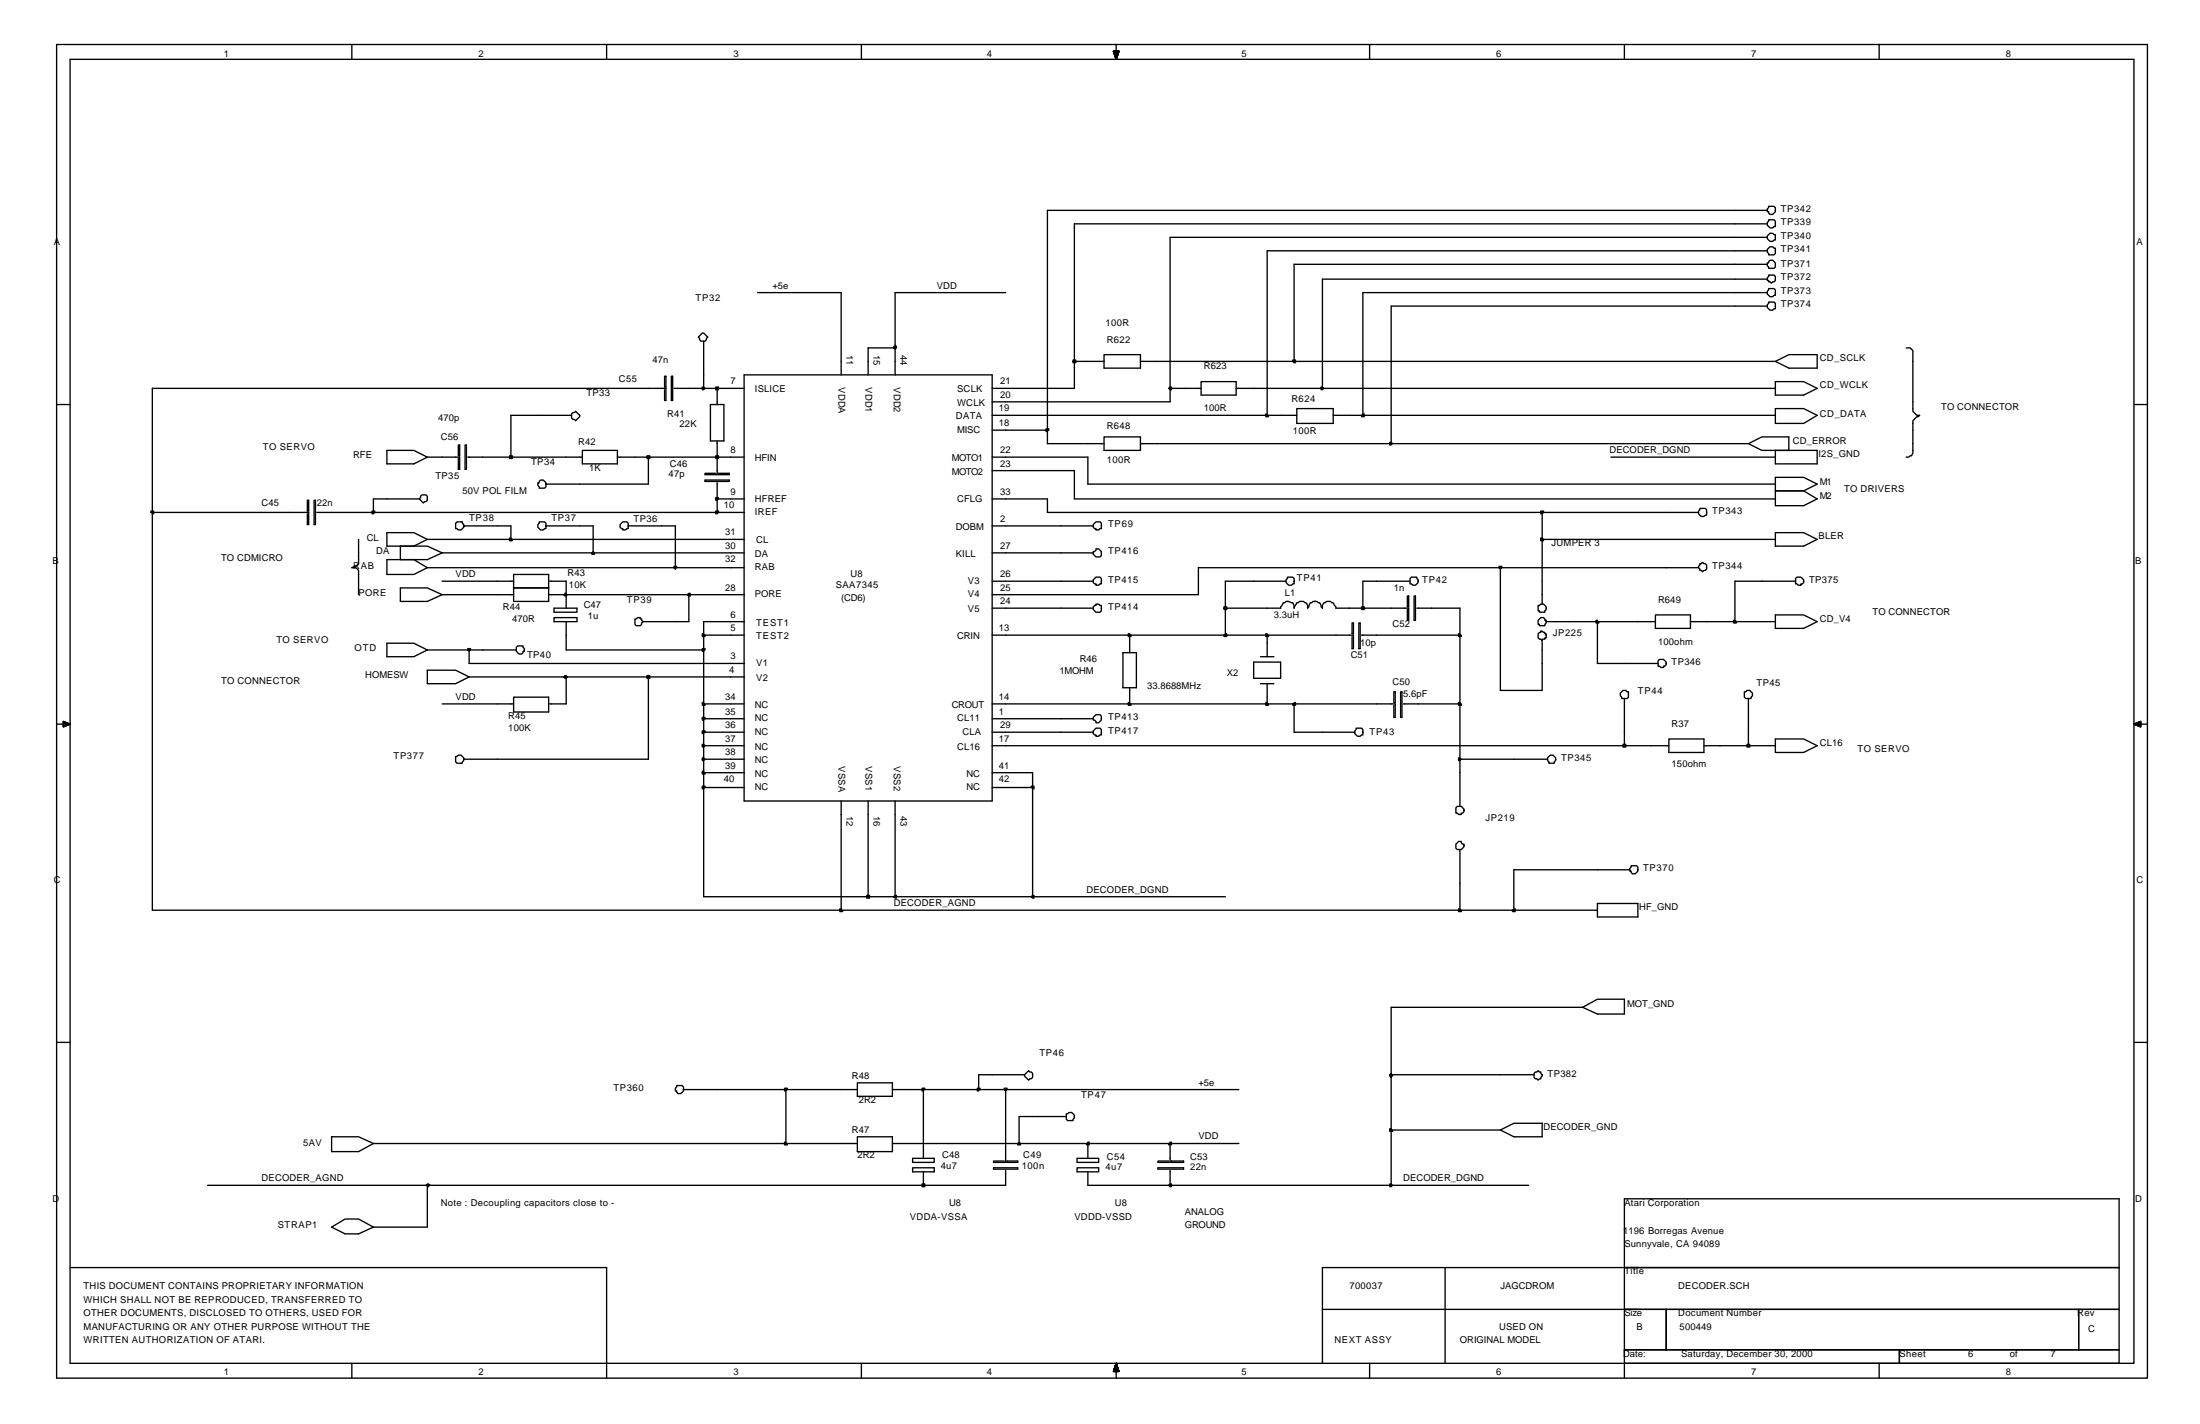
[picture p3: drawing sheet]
<svg xmlns="http://www.w3.org/2000/svg" width="432mm" height="279mm" viewBox="0 0 432 279" stroke-linecap="round" stroke-linejoin="round" font-family="sans-serif">
<g fill="none" stroke="#000" stroke-width=".26">
<path d="M11.1 8.7h410.4v261.7h-410.4zM13.8 11.6h405v255.9h-405zM69.1 8.7v2.9M119.1 8.7v2.9M169.1 8.7v2.9M219.1 8.7v2.9M268.8 8.7v2.9M318.8 8.7v2.9M368.8 8.7v2.9M148.7 57.4h16.4v16.2M197.4 57.4h-21.7v16.2M346.9 48.9a.84 .84 0 0 1 1-.5l.3 .3h.3v1l-.3 .3h-1.1v-.3l-.2-.2z"/>
<path d="M346.9 51.6h.2v-.3a.74 .74 0 0 1 .9-.2 .74 .74 0 0 1 .5 .8v.5l-.3 .3h-1.1v-.3l-.2-.3zM346.9 43.9h-136v32.3h-16.2M346.9 46.6h-117.2v32.2h-35M346.9 41.3h-141.3v45.7h11.1M346.9 49.2h-98.2v32.3M346.9 51.9h-92.9v19M346.9 54.8h-87.3v21.4M346.9 57.4h-79.4v24.1M347.1 40.5h.3a.77 .77 0 0 1 1.1 .2 .77 .77 0 0 1-.3 1.1 .66 .66 0 0 1-1.1 0v-.3h-.2v-.5l.2-.3zM347.1 43.1h1.1l.3 .3v1h-.3a.75 .75 0 0 1-1.1 0 .75 .75 0 0 1 0-1zM347.1 54h.3a.77 .77 0 0 1 1.1 .2 .77 .77 0 0 1-.3 1.1h-.3l-.2 .3-.3-.3h-.3v-.3h-.2v-.5l.2-.3zM347.1 56.6h1.1l.3 .3v1h-.3a.75 .75 0 0 1-1.1 0 .75 .75 0 0 1 0-1z"/>
<path d="M347.1 59.3h1.1l.3 .2v1.1h-.3a.75 .75 0 0 1-1.1 0 .75 .75 0 0 1 0-1.1zM347.4 45.8h.5l.3 .2h.3v1.1h-.3a.75 .75 0 0 1-1.1 0 .75 .75 0 0 1 0-1.1zM11.1 79.4h2.7M130.4 73.8h.3v2.1h-.3zM130.4 76.5v2.1h.3v-2.4h-100.8v102.4h135.2M131.8 73.8h.2v4.8h-.2zM132.3 76.2h13.7M137.1 66.1l.7-.7h.3l.8 .7-.5 .8h-.8zM137.8 75.9h.3l.3 .3-.3 .3h-.3zM138.1 66.9v9.3M139.4 79.4h2.7v7.1h-2.7zM140.5 75.9h.5v.6h-.5z"/>
<path d="M140.8 76.2v3.2M146 73.6h48.7v83.6h-48.7zM175.7 67.7l.2 .3v.3l-.2 .2v-.2h-.3v-.3h.3zM175.7 68.3h-5.3v5.3M210.6 70.6h.5v.6h-.5zM210.9 70.9h5.8M216.7 69.6h7.1v2.6h-7.1zM223.8 70.9h124.7M229.7 75.9h.2v.6h-.2l-.3-.3zM229.7 76.2h6M235.7 74.9h6.9v2.6h-6.9zM242.6 76.2h105.9"/>
<path d="M253.7 70.6h.6v.6h-.3l-.3-.3zM259.3 75.9h.3l.2 .3-.2 .3h-.3zM346.9 60.1h-73.9v26.9M348.5 74.9h5.5l2.7 1.3-2.7 1.3h-5.5zM348.5 70.9l2.6-1.3h5.6v2.6h-5.6zM374.1 68.3a1.06 1.06 0 0 1 1.3 1.3v11.1l.3 .3a.84 .84 0 0 0 1.1 .5l-.3 .3h-.3l-.8 .7v6.4l-.2 .5h-.3l-.3 .3h-.5M418.8 79.4h2.7M60.3 98.2h.3v2.1h-.3zM61.6 98.2h.3v4.7h-.3zM75.9 88.4h5.3l2.7 1.3-2.7 1.3h-5.3zM82.3 97.9h-9v2.6M82.8 97.1a.77 .77 0 0 1 1.1 .3 .77 .77 0 0 1-.3 1h-.3l-.2 .3-.8-.8z"/>
<path d="M83.9 89.7h6.3v2.4h-.2v-2.1M90 87.3h.2v2.1h-.2zM91.3 87.3h.2v4.8h-.2zM91.8 89.7h22.5M100 89.4h.5v.6h-.5zM112.2 81.2l.8-.5 .8 .8v.3l-.8 .7-.8-.5zM112.2 81.5h-11.9v8.2M114.3 88.4h6.9v2.6h-6.9zM121.2 89.7h24.8M127 89.4h.5v.6h-.5zM127.3 89.7v5.3h-20.1v.5l-.3 .3h-1.1v-.3l-.2-.3v-.5h.2v-.2a.74 .74 0 0 1 .9-.3 .74 .74 0 0 1 .5 .8M138.4 94.2h4.7v.3h-4.7z"/>
<path d="M140.5 97.6h.5v.3h-.2v.3h-.3zM140.5 89.4h.5v.6h-.5zM140.8 86.5v6.6h-2.4v-.2h2.1M140.8 97.9h5.2M140.8 94.7v5.8M141 92.9h2.1v.2h-2.1zM194.7 81.5h59.8M194.7 84.4h10.9M194.7 89.7h18.8v5.3h135M194.7 92.3h16.2v5.6h137.6M194.7 97.9h10.9v2.6h127.8M205.3 84.1h.5v.3h-.2v.3h-.3z"/>
<path d="M216.7 85.7h7.1v2.7h-7.1zM223.8 87h119.4M248.4 81.2h.3v.3h.3v.3h-.6zM254.5 80.2h7.2v2.9h-7.2zM261.7 81.5h86.8M267.5 81.2h.3v.6h-.6v-.3h.3zM272.8 86.8h.2l.3 .2h-.3v.3h-.2zM316.2 89.7h32.3M333.6 99.7h1.1l.3 .3v1.1h-.3a.75 .75 0 0 1-1.1 0 .75 .75 0 0 1 0-1.1zM343.2 87l2.6-1.3h5.3v2.7M343.2 87l2.6 1.4h10.9v2.6h-8.2v-2.6M348.5 93.7h5.5l2.7 1.3-2.7 1.3h-5.5h5.5l2.7 1.6-2.7 1.3h-5.5z"/>
<path d="M348.5 80.2h5.5l2.7 1.3-2.7 1.6h-5.5zM29.6 100.3h.6v.5h-.3v-.3h-.3zM29.9 100.5h30.7v2.4h-.3v-2.1M62.2 100.5h83.8M70.4 105.8v4a.93 .93 0 0 1-.8 1.3l-.5 .3a1.06 1.06 0 0 1 1.3 1.3v4M73 100.3h.6v.2l-.3 .3h-.3zM75.9 104.5h5.3l2.7 1.3-2.7 1.4h-5.3zM75.9 109.8h5.3l2.7 1.6-2.7 1.3h-5.3zM78.6 107.2h5.3l2.9 1.3-2.9 1.3h-5.3zM78.6 115.4h5.3l2.9 1.3-2.9 1.3h-5.3zM83.9 111.4h62.1M83.9 105.8h62.1"/>
<path d="M86.8 108.5h59.2M86.8 116.7h14M86.8 114h14M91 103.2l-.2-.8h-1.1l-.3 .3v1h.3a.74 .74 0 0 0 .9 .3 .74 .74 0 0 0 .4-.8h9.3v2.6M100 105.6h.3l.2 .2v.3h-.5zM100.8 112.7h6.9v5.3h-6.9v-2.6h6.9h-6.9zM107.2 103.2v-.5l-.3-.3h-1.1v.3a.75 .75 0 0 0 0 1 .75 .75 0 0 0 1.1 0h.3v-.5h9.2v5.3M107.7 116.7h38.3M107.7 114h3.4v5.3M108.7 119.3h4.5v.8h-4.5zM110.9 116.4h.2v.3h.3h-.3v.2h-.2v-.2h-.3h.3zM116.2 108.5l.2-.3 .3 .3v.2h-.5z"/>
<path d="M123.3 103.2v-.5a.91 .91 0 0 0-1.1-.3 .91 .91 0 0 0-.5 1.1l.3 .2h.2v.3h.6l.2-.3h.3v-.5h9.3v8.2M132.3 111.1h.5v.3h-.2v.3v-.3h-.3zM135.2 116.7v5.3h-9l-.3 .2a.67 .67 0 0 1-.8 .6 .67 .67 0 0 1-.5-.8v-.6h.3l.2-.2h.6v.2h.2v.3l.3 .3M135.2 116.4h.3v.5h-.3l-.3-.2zM140.5 100.3h.5v.2l-.2 .3h-.3zM194.7 103.2h19.9M194.7 108.5h19.9M194.7 114h19.9M194.7 119.3h19.9M214.6 102.9a1.02 1.02 0 0 1 1.6-.2v1h-.3l-.3 .3h-.5v-.3h-.3l-.2-.2zM214.6 108.2h.2l.3-.3v-.2a.91 .91 0 0 1 1 .5 .91 .91 0 0 1-.2 1.1h-.3a.94 .94 0 0 1-1-1.1zM214.6 113.8a1.02 1.02 0 0 1 1.6-.3v1.1h-.3l-.3 .2h-.5v-.2h-.3l-.2-.3z"/>
<path d="M214.8 118.8h.3v-.3h.5l.3 .3h.3v.3a.77 .77 0 0 1-.3 1 .77 .77 0 0 1-1.1-.2 .66 .66 0 0 1 0-1.1zM240.2 119.1h.6v.5h-.6zM252.4 114h-11.9v10.6M252.7 113.2h1l.3 .3v1.1h-.3a.75 .75 0 0 1-1 0 .75 .75 0 0 1 0-1.1zM258 118h.5l.3 .3h.2l.3 .8 .3 .2v-.5a1.29 1.29 0 0 1 1.1-.8 1.29 1.29 0 0 1 1.2 .8l.3 .3v.2h14.3v2.4h-.3v-2.1M258.2 118h-.5l-.3 .3h-.2l-.3 .8-.3 .2v-.5a1.29 1.29 0 0 0-1.1-.8 1.29 1.29 0 0 0-1.2 .8l-.3 .3v.2v-.5a1.29 1.29 0 0 0-1.2-.8 1.29 1.29 0 0 0-1.2 .8l-.2 .3v.2h-10.9M267.2 119.1h.6v.5h-.6zM276.2 116.9h.3v2.2h-.3zM276.8 113.5l.2-.3h1.1v.3a.75 .75 0 0 1 0 1.1 .75 .75 0 0 1-1.1 0h-.2zM276.8 114h-9.3v5.3M277.5 116.9h.3v4.8h-.3zM278.1 119.3h8.4v38.9"/>
<path d="M294.2 111.1h.5v.3l-.2 .3v-.3h-.3zM294.5 111.4v24.1h8.2v-9.8M301.9 118.8h.3a.75 .75 0 0 1 1 0 .75 .75 0 0 1 0 1.1v.2h-1v-.2h-.3zM302.4 100.3h.5v.2l-.2 .3h-.3zM302.4 105.6h.3l.2 .2v.3h-.5zM302.7 105.8h45.8M302.7 100.5v18M333.4 111.4h-98.2v5.3h-40.5M333.6 110.6h.3l.3-.3 .2 .3h.3l.3 .3v.8l-.8 .5-.3-.3h-.3v-.2l-.2-.3zM348.5 104.5h5.5l2.7 1.3-2.7 1.4h-5.5zM352.4 113.5a.91 .91 0 0 1 1.1-.2 .91 .91 0 0 1 .5 1l-.3 .3h-.2v.2h-.5l-.3-.2h-.3zM352.4 114h-11.9v8"/>
<path d="M75.9 126.2h5.3l2.7 1.3-2.7 1.4h-5.3zM83.9 131.5h5.5l2.7 1.3-2.7 1.3h-5.5zM83.9 127.5h17.4M86.8 138.1h14M91.8 127.3h.5v.2l-.2 .3v-.3h-.3zM92.1 127.5v2.7h53.9M92.1 132.8h53.9M100.8 136.8h6.9v2.9h-6.9zM101.6 126.7h1.1v.3l.2 .3v.5h-.2v.3a.74 .74 0 0 1-.9 .2 .74 .74 0 0 1-.5-.8v-.5zM108.7 121.2h4.5v.8h-4.5zM110.9 132.6h.2v.2h.3h-.3v.3h-.2v-.3h-.3h.3zM111.1 132.8v5.3h-3.4"/>
<path d="M111.1 122v5.5h27M127 132.6h.5v.5h-.5zM127.3 132.8v16.2h-36.3l-.2 .8h-1.1l-.3-.3v-1.1h.3a.74 .74 0 0 1 .9-.2 .74 .74 0 0 1 .4 .8M137.8 124.4h.3v.2h.3v.3h-.6zM137.8 127.3h.6v.2h-.3v.3h-.3zM137.8 137.8h.3v.3h.3v.3h-.6zM138.1 124.6h7.9M138.1 138.1h7.9M146 122h-7.9v53.9h32.3M194.7 124.6h45.8M194.7 138.1h79.1v2.7h-.2v-2.4M220.4 128.1h2.6v6.8h-2.6z"/>
<path d="M221.5 124.4h.2v.2h.3v.3h-.5zM221.5 137.8h.2v.3h.3v.3h-.5zM221.7 124.6v3.5M221.7 134.9v3.2M240.5 124.4h.3v.5h-.6v-.3h.3zM240.5 124.6h25.1v2.7h-.2v-2.4M246.1 129.9h5.3v3.2h-5.3zM247.4 134.1h2.6M247.4 128.9h2.6M248.4 124.4h.3v.2h.3v.3h-.6zM248.4 137.8h.3v.3h.3v.3h-.6zM248.7 124.6v4.3"/>
<path d="M248.7 134.1v4M254 137.8h.3v.6h-.6v-.3h.3zM254 138.1v5.6h11.9M265.4 122.2h.2v2.2h-.2zM266.7 122.2h.3v5.1h-.3zM267.2 124.6h19.3M273.6 135.7h.2v2.1h-.2zM274.9 135.7h.3v5.1h-.3zM275.4 138.1h11.1M286.3 124.4h.2v.2h.3v.3h-.5zM286.3 137.8h.2v.3h.3v.3h-.5zM301.9 124.4l.3-.3h.2v-.3h.3l.2 .3h.3v.3h.3v.7h-.3v.3h-.5v.3l-.8-.6z"/>
<path d="M301.9 121.7a.84 .84 0 0 1 1-.5l.3 .2v.3h.3v.5l-.3 .3v.3h-1v-.3h-.3zM303.5 122h21.4M313.3 121.7h.2v.3h.3v.2h-.5zM313.5 122v8.2h11.9M318 136a.84 .84 0 0 1 1.1-.5l.3 .2h.2v1.1l-.2 .3h-1.1v-.3l-.3-.3zM318.8 137.1v9.2M324.9 120.7h6.9v2.6h-6.9zM325.4 129.6a.91 .91 0 0 1 1.1-.2 .91 .91 0 0 1 .5 1l-.2 .3h-.3v.3h-.5l-.3-.3h-.3zM331.8 122h16.7M340.3 121.7h.2l.3 .3v.2h-.5zM342.4 135.7h.2a.75 .75 0 0 1 1.1 0 .75 .75 0 0 1 0 1.1v.3h-1.1l-.2-.3zM343.2 137.1v9.2"/>
<path d="M348.5 120.7h5.5l2.7 1.3-2.7 1.3h-5.5zM11.1 142.1h2.7M137.8 140.8h.6v.2h-.3v.3h-.3zM137.8 143.4h.6v.3h-.3v.2h-.3zM137.8 146h.3l.3 .3-.3 .3h-.3zM137.8 148.7h.3v.3h.3l-.3 .2h-.3zM137.8 151.3h.3v.3h.3v.3h-.6zM137.8 154.3h.6v.2h-.3v.3h-.3zM138.1 146.3h7.9M138.1 149h7.9M138.1 151.6h7.9M138.1 154.5h7.9"/>
<path d="M138.1 141h7.9M138.1 143.7h7.9M165.1 157.2v21.4M170.4 157.2v18.7M175.7 157.2v18.7M194.7 146.3h132.9M194.7 151.6h8v24.3M194.7 154.5h8M194.7 141h19.9M194.7 143.7h19.9M202.4 154.3h.5v.5h-.2v-.3h-.3zM214.8 140.5a.77 .77 0 0 1 1.2-.2 .77 .77 0 0 1-.1 1.3l-.3 .2h-.5v-.2l-.3-.3h-.2v-.5z"/>
<path d="M214.8 143.1a.77 .77 0 0 1 1.1-.2 .77 .77 0 0 1 .3 1v.3h-.3l-.3 .3h-.5v-.3h-.3a.66 .66 0 0 1 0-1.1zM266.2 142.9h1l.3 .2v1.1h-.3a.75 .75 0 0 1-1 0 .75 .75 0 0 1 0-1.1zM286 158.2h.3a.94 .94 0 0 1 1 1.1l-.2 .2h-.3v.3h-.5l-.3-.3h-.2v-1zM286.3 148.7h.2v.3h.3l-.3 .2h-.2zM286.5 149h17.2M303.7 148.7a.84 .84 0 0 1 1.1-.5 .84 .84 0 0 1 .5 1l-.2 .3v.3h-1.1v-.3l-.3-.3zM318.6 146h.5v.6h-.5zM327.6 145h6.8v2.6h-6.8zM334.4 146.3h14.1M342.9 146h.5v.6h-.5zM348.5 145h5.5l2.7 1.3-2.7 1.3h-5.5zM418.8 142.1h2.7"/>
<path d="M164.8 178.3h.3v.3h.3v.3h-.6zM165.1 178.6h148.4M170.1 175.7h.6v.5h-.6zM170.4 175.9h70.1M175.7 175.7h.2v.5h-.2l-.3-.3zM202.7 175.7h.2v.5h-.2l-.3-.3zM286 165.4l.3-.3h.5v.3l.3 .2h.2a.91 .91 0 0 1-.4 1.1 .91 .91 0 0 1-1.1-.3v-.8zM286.3 178.3h.2v.3h.3v.3h-.5zM286.5 166.7v11.9M297.1 178.3h.3v.6h-.5v-.3h.2zM313.5 177.3h8v2.6h-8zM319.9 170.7h-22.8v7.9"/>
<path d="M320.1 169.9h.3a.77 .77 0 0 1 1.1 .2 .77 .77 0 0 1-.3 1.1 .66 .66 0 0 1-1.1 0v-.3h-.2v-.5l.2-.3zM310.6 197.6l2.9-1.5h5.3v2.9h-5.3zM310.6 197.6h-37.6v35M11.1 204.5h2.7M134.1 213.8v-.5l-.2-.3h-1.1v.3l-.2 .2v.5h.2v.3a.74 .74 0 0 0 .9 .3 .74 .74 0 0 0 .4-.8h34.2M154 213.5h.5v.3h-.2v.2h-.3zM154.3 213.8v10.6M168.3 212.5h6.9v2.6h-6.9zM175.2 213.8h16.9M181 213.5h.5v.3h-.3v.2h-.2zM181.2 213.8v13.5M191.8 213.5h.6v.3h-.3v.2h-.3z"/>
<path d="M192.1 213.8h51.1M197.1 213.5h.5v.3l-.2 .2-.3-.2zM197.4 213.8v14.3h-2.4v-.3h2.1M201.1 210.9l.8-.8 .8 .5v.8l-.8 .5-.8-.8zM201.1 210.9h-9v2.9M209.3 218.5h.2a.75 .75 0 0 1 1.1 0 .75 .75 0 0 1 0 1.1v.3h-1.1l-.2-.3zM209.3 219.1h-9.3v5.3M273 210.6v.3h.3v.2h-.3v.3l-.2-.3v-.2zM273 210.9h28.1M301.1 210.6l.8-.5 .3 .2h.2v.3l.3 .3-.3 .8h-.2l-.3 .2-.3-.2h-.2l-.3-.3zM418.8 204.5h2.7M65.1 223h5.3l2.9 1.4-2.9 1.6h-5.3z"/>
<path d="M73.3 224.4h95M83.6 232.6h.3v-.3h.2v.3h.3h-.3v.2h-.2v-.2zM83.9 232.6v8.2h-10.6M154 224.1h.3v.3h.2v.2h-.5zM168.3 223h6.9v3h-6.9zM175.2 224.4h68M179.1 229.1h4.3v.8h-4.3zM179.1 227.3h4.3v.8h-4.3zM181 232.3h.5v.5h-.5zM181.2 229.9v2.7M195 229.1h4.8v.3h-4.8zM197.4 229.7v2.9h-156.7"/>
<path d="M197.6 227.8h2.2v.3h-2.2zM200 224.1l.3 .3v.2h-.5v-.2h.2zM211.4 229.1h4.2v.8h-4.2zM211.4 227.3h4.2v.8h-4.2zM213.5 224.1h.3v.5h-.5v-.2h.2zM213.5 224.4v2.9M213.5 229.9v2.7h86.5M227.3 229.1h5v.3h-5zM229.7 224.4v3.7h-2.4v-.3h2.1M229.7 232.3h.2v.5h-.2l-.3-.2zM229.7 224.1h.2v.5h-.5v-.2h.3zM229.7 229.7v2.9"/>
<path d="M229.9 227.8h2.4v.3h-2.4zM272.8 221.5h.2v.2h.3v.3h-.5zM272.8 232.3h.2l.3 .3-.3 .2h-.2zM273 221.7h21.5M294.5 221.7l2.6-1.3h5.6v2.6h-5.6zM13.8 248.7h105.3v21.7M65.1 240.8l2.6-1.6h2.7l2.9 1.6-2.9 1.3h-2.7zM259.6 256.9h156.3M283.6 248.7v18.8M327 256.9v7.9M408 256.9v7.9M415.9 248.7h-156.3v18.8"/>
<path d="M69.1 267.5v2.9M169.1 267.5v2.9M219.1 267.5v2.9M268.8 267.5v2.9M318.8 267.5h97.1v-32.3h-97.1v35.2M318.8 264.8h97.1M368.8 267.5v2.9M372.8 264.8v2.7"/>
</g>
<g fill="#000" stroke="#000" stroke-width=".26">
<path d="M218.5 10.1h1.1l-.5 1.5z" fill-rule="evenodd"/>
<path d="M218.5 10.1h1.1l-.5 1.5z" fill-rule="evenodd"/>
<path d="M218.5 10.1h1.1l-.5 1.5z" fill-rule="evenodd"/>
<path d="M218.5 10.1h1.1l-.5 1.5z" fill-rule="evenodd"/>
<path d="M218.5 10.1h1.1l-.5 1.5z" fill-rule="evenodd"/>
<path d="M218.5 10.1h1.1l-.5 1.5z" fill-rule="evenodd"/>
<path d="M218.5 10.1h1.1l-.5 1.5z" fill-rule="evenodd"/>
<path d="M12.4 141.6l1.4 .5-1.4 .5z" fill-rule="evenodd"/>
<path d="M12.4 141.6l1.4 .5-1.4 .5z" fill-rule="evenodd"/>
<path d="M12.4 141.6l1.4 .5-1.4 .5z" fill-rule="evenodd"/>
<path d="M418.8 142.1l1.4-.5v1z" fill-rule="evenodd"/>
<path d="M418.8 142.1l1.4-.5v1z" fill-rule="evenodd"/>
<path d="M418.8 142.1l1.4-.5v1z" fill-rule="evenodd"/>
<path d="M219.1 267.5l.5 1.6h-1.1z" fill-rule="evenodd"/>
<path d="M219.1 267.5l.5 1.6h-1.1z" fill-rule="evenodd"/>
<path d="M219.1 267.5l.5 1.6h-1.1z" fill-rule="evenodd"/>
<path d="M219.1 267.5l.5 1.6h-1.1z" fill-rule="evenodd"/>
<path d="M219.1 267.5l.5 1.6h-1.1z" fill-rule="evenodd"/>
<path d="M219.1 267.5l.5 1.6h-1.1z" fill-rule="evenodd"/>
<path d="M219.1 267.5l.5 1.6h-1.1z" fill-rule="evenodd"/>
</g>
<g font-size="1.9">
<text x="43.9" y="11.1">1</text>
<text x="93.9" y="11.1">2</text>
<text x="143.9" y="11.1">3</text>
<text x="193.7" y="11.1">4</text>
<text x="243.7" y="11.1">5</text>
<text x="293.7" y="11.1">6</text>
<text x="343.7" y="11.1">7</text>
<text x="393.7" y="11.1">8</text>
<text x="349.5" y="41.5">TP342</text>
<text x="349.5" y="44.2">TP339</text>
<text x="349.5" y="46.8">TP340</text>
<text x="10.6" y="48.2">A</text>
<text x="349.5" y="49.5">TP341</text>
<text x="349.5" y="52.4">TP371</text>
<text x="419.4" y="48.2">A</text>
<text x="136.5" y="59">TP32</text>
<text x="151.6" y="56.6">+5e</text>
<text x="183.9" y="56.6">VDD</text>
<text x="349.5" y="55">TP372</text>
<text x="349.5" y="57.7">TP373</text>
<text x="217" y="64">100R</text>
<text x="349.5" y="60.3">TP374</text>
<text x="128.1" y="71.2">47n</text>
<text x="166.2" y="69.6" transform="rotate(90 166.2 69.6)">11</text>
<text x="171.4" y="69.6" transform="rotate(90 171.4 69.6)">15</text>
<text x="176.7" y="69.6" transform="rotate(90 176.7 69.6)">44</text>
<text x="217.2" y="67.2">R622</text>
<text x="357.2" y="70.9">CD_SCLK</text>
<text x="115.1" y="77.8">TP33</text>
<text x="121.4" y="74.9">C55</text>
<text x="143.4" y="75.4">7</text>
<text x="148.2" y="77">ISLICE</text>
<text x="164.6" y="75.9" transform="rotate(90 164.6 75.9)">VDDA</text>
<text x="169.9" y="75.9" transform="rotate(90 169.9 75.9)">VDD1</text>
<text x="175.4" y="75.9" transform="rotate(90 175.4 75.9)">VDD2</text>
<text x="187.9" y="77">SCLK</text>
<text x="196.3" y="75.4">21</text>
<text x="236.3" y="72.5">R623</text>
<text x="357.2" y="76.2">CD_WCLK</text>
<text x="86" y="82.5">470p</text>
<text x="131" y="81.8">R41</text>
<text x="133.3" y="83.9">22K</text>
<text x="187.6" y="82.3">DATA</text>
<text x="187.9" y="79.6">WCLK</text>
<text x="196.1" y="80.7">19</text>
<text x="196.1" y="83.6">18</text>
<text x="196.3" y="78.1">20</text>
<text x="236.3" y="80.7">100R</text>
<text x="253.5" y="78.8">R624</text>
<text x="357.2" y="81.8">CD_DATA</text>
<text x="381" y="80.4">TO CONNECTOR</text>
<text x="51.6" y="88.4">TO SERVO</text>
<text x="69.3" y="90">RFE</text>
<text x="86.5" y="86.3">C56</text>
<text x="113.5" y="87.3">R42</text>
<text x="143.4" y="88.9">8</text>
<text x="187.9" y="84.9">MISC</text>
<text x="196.3" y="88.9">22</text>
<text x="217.2" y="84.1">R648</text>
<text x="253.7" y="85.2">100R</text>
<text x="315.9" y="88.9">DECODER_DGND</text>
<text x="351.9" y="87">CD_ERROR</text>
<text x="356.9" y="89.7">I2S_GND</text>
<text x="85.5" y="93.9">TP35</text>
<text x="104.2" y="91.3">TP34</text>
<text x="115.6" y="92.3">1K</text>
<text x="131.2" y="93.7">47p</text>
<text x="131.5" y="91.5">C46</text>
<text x="148.2" y="90.5">HFIN</text>
<text x="186.8" y="90.5">MOTO1</text>
<text x="186.8" y="93.1">MOTO2</text>
<text x="196.3" y="91.5">23</text>
<text x="217.2" y="90.8">100R</text>
<text x="357.2" y="95.2">M1</text>
<text x="51.3" y="99.2">C45</text>
<text x="62.2" y="99.2">22n</text>
<text x="90.8" y="96.8">50V POL FILM</text>
<text x="142.1" y="99.7">10</text>
<text x="143.4" y="97.1">9</text>
<text x="148.2" y="101.1">IREF</text>
<text x="148.2" y="98.4">HFREF</text>
<text x="187.9" y="98.4">CFLG</text>
<text x="196.3" y="97.1">33</text>
<text x="336" y="100.8">TP343</text>
<text x="357.2" y="97.9">M2</text>
<text x="361.9" y="96.6">TO DRIVERS</text>
<text x="72" y="106.1">CL</text>
<text x="92.1" y="102.1">TP38</text>
<text x="108.2" y="102.1">TP37</text>
<text x="124.4" y="102.4">TP36</text>
<text x="142.3" y="107.7">30</text>
<text x="142.3" y="105">31</text>
<text x="148.4" y="106.6">CL</text>
<text x="187.6" y="104">DOBM</text>
<text x="196.3" y="102.4">2</text>
<text x="196.3" y="107.7">27</text>
<text x="217.5" y="103.5">TP69</text>
<text x="304.5" y="107.2">JUMPER 3</text>
<text x="356.9" y="105.8">BLER</text>
<text x="10.3" y="110.6">B</text>
<text x="43.4" y="110.1">TO CDMICRO</text>
<text x="69.3" y="111.7">RAB</text>
<text x="73.8" y="108.7">DA</text>
<text x="89.4" y="113.2">VDD</text>
<text x="111.4" y="113">R43</text>
<text x="142.3" y="110.3">32</text>
<text x="148.2" y="111.9">RAB</text>
<text x="148.2" y="109.3">DA</text>
<text x="167" y="113.2">U8</text>
<text x="187.6" y="109.3">KILL</text>
<text x="196.3" y="113.2">26</text>
<text x="217.5" y="108.7">TP416</text>
<text x="336" y="111.7">TP344</text>
<text x="419.1" y="110.6">B</text>
<text x="70.4" y="116.9">PORE</text>
<text x="98.7" y="119.6">R44</text>
<text x="111.7" y="115.4">10K</text>
<text x="114.6" y="119.3">C47</text>
<text x="123" y="118.3">TP39</text>
<text x="142.3" y="115.9">28</text>
<text x="148.2" y="117.2">PORE</text>
<text x="164" y="115.4">SAA7345</text>
<text x="165.1" y="118">(CD6)</text>
<text x="190" y="114.6">V3</text>
<text x="190" y="117.2">V4</text>
<text x="196.3" y="115.9">25</text>
<text x="196.3" y="118.5">24</text>
<text x="217.5" y="114.3">TP415</text>
<text x="217.5" y="119.6">TP414</text>
<text x="252.1" y="116.9">L1</text>
<text x="254.5" y="114">TP41</text>
<text x="273.6" y="115.9">1n</text>
<text x="279.1" y="114.3">TP42</text>
<text x="325.4" y="118.3">R649</text>
<text x="355.1" y="114.3">TP375</text>
<text x="100.5" y="122">470R</text>
<text x="115.4" y="121.4">1u</text>
<text x="143.4" y="121.2">6</text>
<text x="143.4" y="123.8">5</text>
<text x="148.4" y="122.8">TEST1</text>
<text x="148.4" y="125.4">TEST2</text>
<text x="187.9" y="125.4">CRIN</text>
<text x="190" y="120.1">V5</text>
<text x="196.1" y="123.8">13</text>
<text x="250" y="121.2">3.3uH</text>
<text x="273.3" y="123">C52</text>
<text x="304.8" y="124.9">JP225</text>
<text x="357.2" y="122">CD_V4</text>
<text x="367.5" y="120.7">TO CONNECTOR</text>
<text x="54.2" y="126.2">TO SERVO</text>
<text x="69.6" y="127.8">OTD</text>
<text x="103.5" y="129.1">TP40</text>
<text x="143.4" y="129.4">3</text>
<text x="148.4" y="130.7">V1</text>
<text x="211.9" y="129.9">R46</text>
<text x="265.1" y="129.1">C51</text>
<text x="267" y="126.7">10p</text>
<text x="325.4" y="126.5">100ohm</text>
<text x="328.1" y="130.4">TP346</text>
<text x="43.4" y="134.1">TO CONNECTOR</text>
<text x="71.7" y="133.1">HOMESW</text>
<text x="89.4" y="137.3">VDD</text>
<text x="142.3" y="137.3">34</text>
<text x="143.1" y="132">4</text>
<text x="148.4" y="133.6">V2</text>
<text x="196.1" y="137.3">14</text>
<text x="208" y="132.3">1MOHM</text>
<text x="225.2" y="135.2">33.8688MHz</text>
<text x="240.8" y="132.6">X2</text>
<text x="273.3" y="134.4">C50</text>
<text x="275.4" y="136.8">5.6pF</text>
<text x="321.5" y="136.3">TP44</text>
<text x="344.8" y="134.7">TP45</text>
<text x="99.7" y="141">R45</text>
<text x="99.7" y="143.4">100K</text>
<text x="142.3" y="140.2">35</text>
<text x="142.3" y="142.9">36</text>
<text x="148.2" y="138.9">NC</text>
<text x="148.2" y="141.6">NC</text>
<text x="186.8" y="138.9">CROUT</text>
<text x="187.9" y="141.6">CL11</text>
<text x="196.1" y="140.2">1</text>
<text x="196.3" y="142.9">29</text>
<text x="217.5" y="141.3">TP413</text>
<text x="217.5" y="143.9">TP417</text>
<text x="328.1" y="142.6">R37</text>
<text x="77.3" y="149">TP377</text>
<text x="142.3" y="145.5">37</text>
<text x="142.3" y="148.2">38</text>
<text x="148.2" y="147.1">NC</text>
<text x="148.2" y="149.8">NC</text>
<text x="148.2" y="144.2">NC</text>
<text x="187.9" y="147.1">CL16</text>
<text x="188.9" y="144.2">CLA</text>
<text x="196.1" y="145.5">17</text>
<text x="268.8" y="144.2">TP43</text>
<text x="306.4" y="149.2">TP345</text>
<text x="357.2" y="146.3">CL16</text>
<text x="364.6" y="147.6">TO SERVO</text>
<text x="142.1" y="153.5">40</text>
<text x="142.3" y="150.8">39</text>
<text x="148.2" y="152.4">NC</text>
<text x="148.2" y="155">NC</text>
<text x="164.6" y="150.3" transform="rotate(90 164.6 150.3)">VSSA</text>
<text x="169.9" y="150.3" transform="rotate(90 169.9 150.3)">VSS1</text>
<text x="175.4" y="150.3" transform="rotate(90 175.4 150.3)">VSS2</text>
<text x="189.7" y="152.4">NC</text>
<text x="189.7" y="155">NC</text>
<text x="196.1" y="150.8">41</text>
<text x="196.1" y="153.5">42</text>
<text x="328.1" y="150.5">150ohm</text>
<text x="166.2" y="160.1" transform="rotate(90 166.2 160.1)">12</text>
<text x="171.4" y="160.1" transform="rotate(90 171.4 160.1)">16</text>
<text x="176.7" y="160.1" transform="rotate(90 176.7 160.1)">43</text>
<text x="291.6" y="161.1">JP219</text>
<text x="10.6" y="173.3">C</text>
<text x="322.5" y="170.9">TP370</text>
<text x="419.4" y="173.3">C</text>
<text x="175.4" y="177.8">DECODER_AGND</text>
<text x="213.3" y="175.2">DECODER_DGND</text>
<text x="321.7" y="178.6">HF_GND</text>
<text x="319.4" y="197.6">MOT_GND</text>
<text x="204" y="207.2">TP46</text>
<text x="120.4" y="214">TP360</text>
<text x="167.2" y="211.7">R48</text>
<text x="212.2" y="215.4">TP47</text>
<text x="235.2" y="213">+5e</text>
<text x="303.7" y="211.4">TP382</text>
<text x="168.5" y="216.4">2R2</text>
<text x="302.9" y="221.7">DECODER_GND</text>
<text x="59.5" y="224.9">5AV</text>
<text x="167.2" y="222.2">R47</text>
<text x="168.3" y="227.3">2R2</text>
<text x="184.9" y="227.3">C48</text>
<text x="200.8" y="227.3">C49</text>
<text x="217.2" y="227.5">C54</text>
<text x="233.6" y="227.5">C53</text>
<text x="235.2" y="223.6">VDD</text>
<text x="51.3" y="231.8">DECODER_AGND</text>
<text x="184.7" y="229.4">4u7</text>
<text x="200.6" y="229.4">100n</text>
<text x="217" y="229.7">4u7</text>
<text x="233.6" y="229.7">22n</text>
<text x="275.4" y="231.8">DECODER_DGND</text>
<text x="10.3" y="235.7">D</text>
<text x="86.5" y="236.5">Note : Decoupling capacitors close to -</text>
<text x="178.6" y="239.4">VDDA-VSSA</text>
<text x="186.3" y="236.5">U8</text>
<text x="210.9" y="239.4">VDDD-VSSD</text>
<text x="218.8" y="236.5">U8</text>
<text x="232.6" y="238.4">ANALOG</text>
<text x="318.8" y="236.5">Atari Corporation</text>
<text x="419.1" y="235.7">D</text>
<text x="54.5" y="241">STRAP1</text>
<text x="232.6" y="241">GROUND</text>
<text x="318.6" y="242.1">1196 Borregas Avenue</text>
<text x="318.8" y="244.7">Sunnyvale, CA 94089</text>
<text x="318.8" y="250">Title</text>
<text x="16.4" y="252.9">THIS DOCUMENT CONTAINS PROPRIETARY INFORMATION</text>
<text x="16.4" y="255.6">WHICH SHALL NOT BE REPRODUCED, TRANSFERRED TO</text>
<text x="264.8" y="252.9">700037</text>
<text x="294.5" y="252.9">JAGCDROM</text>
<text x="329.4" y="252.9">DECODER.SCH</text>
<text x="16.4" y="258.2">OTHER DOCUMENTS, DISCLOSED TO OTHERS, USED FOR</text>
<text x="16.4" y="260.9">MANUFACTURING OR ANY OTHER PURPOSE WITHOUT THE</text>
<text x="16.4" y="263.5">WRITTEN AUTHORIZATION OF ATARI.</text>
<text x="261.9" y="263.5">NEXT ASSY</text>
<text x="286.5" y="263.5">ORIGINAL MODEL</text>
<text x="294.2" y="260.9">USED ON</text>
<text x="318.8" y="258.2">Size</text>
<text x="321.2" y="260.9">B</text>
<text x="329.4" y="258.2">Document Number</text>
<text x="329.7" y="260.9">500449</text>
<text x="407.7" y="258.2">Rev</text>
<text x="409.8" y="261.4">C</text>
<text x="43.9" y="269.9">1</text>
<text x="93.9" y="269.9">2</text>
<text x="143.9" y="269.9">3</text>
<text x="193.7" y="269.9">4</text>
<text x="243.7" y="269.9">5</text>
<text x="293.7" y="269.9">6</text>
<text x="318.6" y="266.2">Date:</text>
<text x="329.9" y="266.2">Saturday, December 30, 2000</text>
<text x="343.7" y="269.9">7</text>
<text x="372.8" y="266.2">Sheet</text>
<text x="386.3" y="266.2">6</text>
<text x="393.7" y="269.9">8</text>
<text x="394.5" y="266.2">of</text>
<text x="402.4" y="266.2">7</text>
</g>
</svg>
